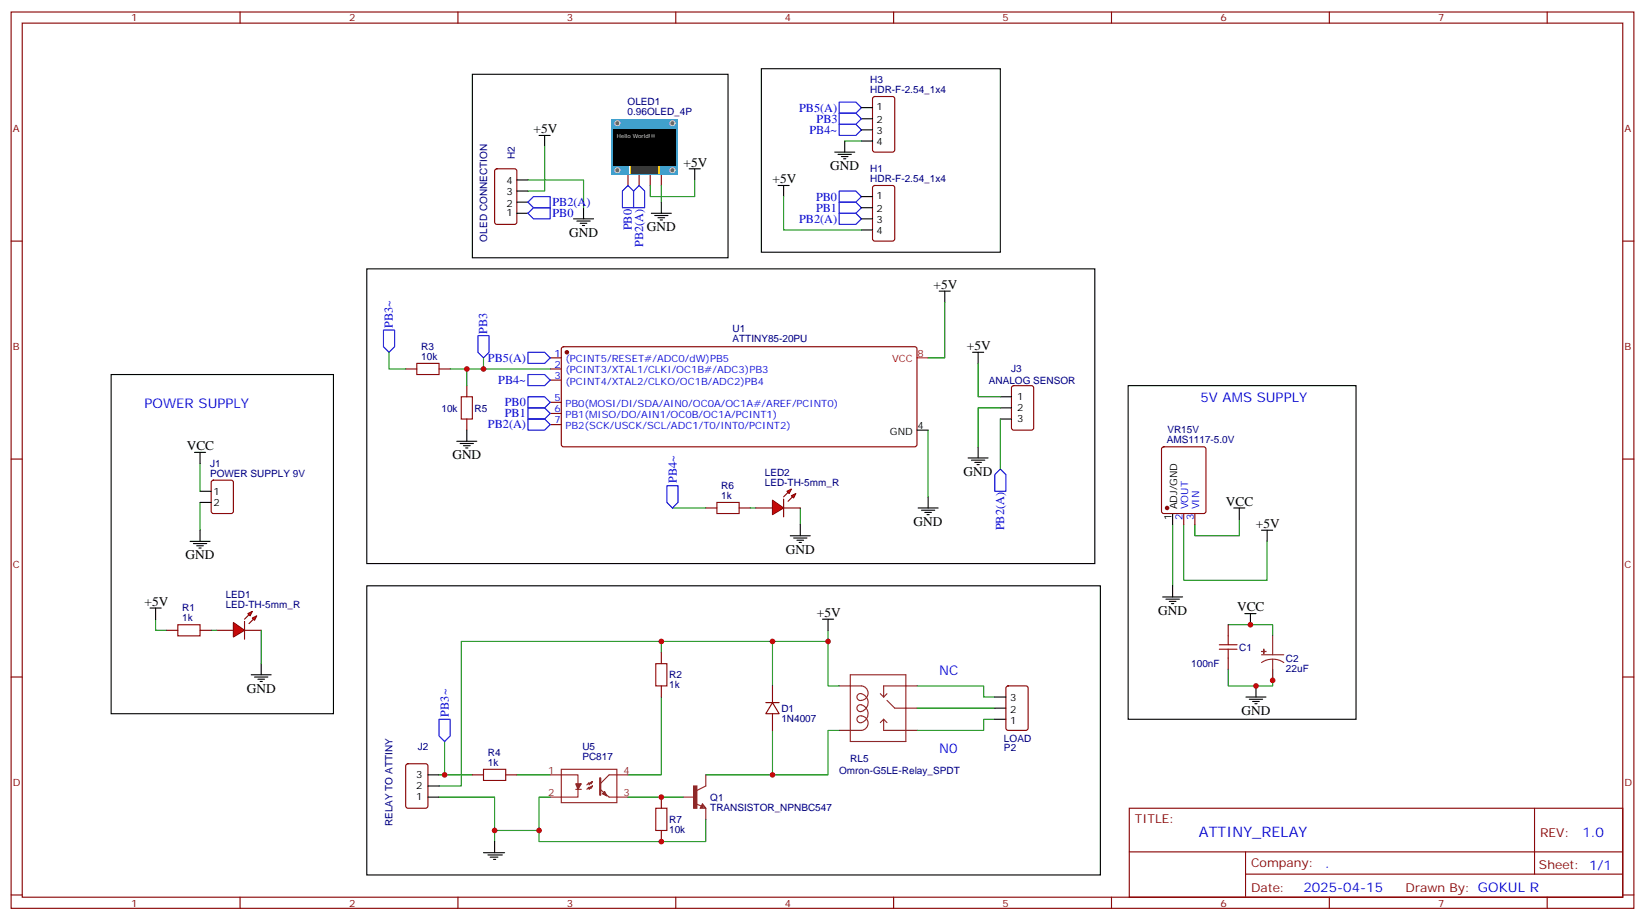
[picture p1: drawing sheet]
<svg xmlns="http://www.w3.org/2000/svg" width="522mm" height="292mm" viewBox="0 0 522 292" stroke-linecap="round" stroke-linejoin="round" font-family="sans-serif">
<g fill="none" stroke="#870000" stroke-width=".35">
<path d="M3.5 3.8h515.1v284.3h-515.1zM7.1 7.3h508v277.3h-508zM76.2 3.8v3.5M145.3 3.8v3.5M214.5 3.8v3.5M283.6 3.8v3.5M352.8 3.8v3.5M421.9 3.8v3.5M491.1 3.8v3.5M3.5 76.5h3.6M515.1 76.5h3.5M174.6 113.5h3.6"/>
<path d="M174.6 117.1h3.6M178.4 110.2l.5-.2 111.7 .1 .4 .6v30.6l-.7 .4h-111.7l-.4-.7v-30.3zM174.6 120.6h3.6M174.6 127.6h3.6M174.6 131.2h3.6M174.6 134.7h3.6M3.5 145.6h3.6M67.3 152.5l.4-.2h5.7l.6 .5 .1 9.4-.5 .7h-5.9l-.6-.4-.1-9.5zM515.1 145.6h3.5M3.5 214.8h3.6M515.1 214.8h3.5M358.4 256.4h156.7v28.2h-156.7z"/>
<path d="M487 256.4l.1 20.9M358.5 270.2h156.4M395.3 277.3h119.6M395.3 270.2v14.2M3.5 283.9h3.6M76.2 284.6v3.5M145.3 284.6v3.5M214.5 284.6v3.5M283.6 284.6v3.5M352.8 284.6v3.5M421.9 284.6v3.5M491.1 284.6v3.5"/>
<path d="M515.1 283.9h3.5"/>
</g>
<circle cx="179.9" cy="111.8" r=".53" fill="#870000" stroke="#870000" stroke-width=".35"/>
<g fill="none" stroke="#000" stroke-width=".35">
<path d="M298.1 92.4h3.5M299.9 92.4v3.5M291 136.5h3.6M63.5 155.9h3.5M63.5 159.4h3.5M294.6 157.6v3.5M60.3 171.7h6.4M61.4 172.4h4.2M62.4 173.1h2.2M63.1 173.8h.8M63.5 168.2v3.5M291.4 161.1h6.3"/>
<path d="M292.5 161.9h4.2M293.5 162.6h2.1M294.2 163.3h.7"/>
</g>
<path d="M291 113.5h3.6" fill="none" stroke="#f00" stroke-width=".35"/>
<path d="M294.6 136.5v21.1M63.5 147v8.9M63.5 159.4v8.8" fill="none" stroke="#008700" stroke-width=".35"/>
<g fill="#f00" stroke="#870000" stroke-width=".35">
<path d="M74.1 197.5l3.5 2.5-3.5 2.1z"/>
<path d="M77.6 197.1v5.7z"/>
</g>
<g fill="#870000" stroke="#870000" stroke-width=".35">
<path d="M77.6 196.4l1.4-1.4z"/>
<path d="M79 197.8l1.4-1.4z"/>
</g>
<g fill="#f00" stroke="#870000" stroke-width=".35">
<path d="M78.7 194.7l1.4-.7-.7 1.4z"/>
<path d="M80.1 196.1l1.4-.7-.7 1.4z"/>
</g>
<g fill="none" stroke="#870000" stroke-width=".35">
<path d="M199.3 55.3v3.5M202.8 55.3v3.5M206.4 55.3v3.5M209.9 55.3v3.5M368.9 142l.5-.3h12.7l.6 .5 .1 20-.5 .7h-12.9l-.7-.4v-20zM375.7 162.9v3.5M379.2 162.9v3.5M52.9 200h3.5M63.5 200h3.5M68.8 200h5.3M77.6 200h5.3M389.8 198.2v3.5"/>
<path d="M209.9 207v3.5M209.9 217.6v3.5M319.5 217.8l.5-.2h5.6l.7 .4v13l-.4 .6-5.9 .1-.7-.5v-12.9zM389.8 208.8v3.5M149.9 245.8h3.6M160.5 245.8h3.5"/>
</g>
<path d="M266.3 39.4h5.3l1.8 1.8-1.8 1.8h-5.3zM266.3 32.4h5.3l1.8 1.7-1.8 1.8h-5.3zM266.3 67.7h5.3l1.8 1.7-1.8 1.8h-5.3zM266.3 64.1h5.3l1.8 1.8-1.8 1.8h-5.3zM266.3 60.6h5.3l1.8 1.8-1.8 1.7h-5.3zM167.6 111.8h5.3l1.7 1.7-1.7 1.8h-5.3zM167.6 118.8h5.3l1.7 1.8-1.7 1.7h-5.3zM167.6 125.9h5.3l1.7 1.7-1.7 1.8h-5.3zM167.6 129.4h5.3l1.7 1.8-1.7 1.7h-5.3zM167.6 132.9h5.3l1.7 1.8-1.7 1.8h-5.3z" fill="none" stroke="#00f" stroke-width=".35"/>
<g fill="none" stroke="#008700" stroke-width=".35">
<path d="M372.2 166.4v19.4M375.7 166.4v17.7h26.5v-12.4M393.3 164.7v5.3h-14.1v-3.6M49.4 196.4v3.6h3.5M67 200h1.8M82.9 200v10.5M262.8 200v17.6h3.5M389.8 198.2h14.1v3.5M209.9 203.5h-63.5v45.8h-7.1M245.2 203.5v14.1M262.8 203.5h-52.9v3.5M291 217.6h21.2v3.5h3.5"/>
<path d="M389.8 212.3v5.3h14.1v-5.3M209.9 221.1v24.7h-10.6M245.2 231.7v14.1M266.3 231.7h-3.5v14.1h-38.8M291 224.6h24.7M315.7 228.2h-3.5v3.5h-21.2M139.3 252.9h17.7v14.1M139.3 245.8h10.6M164 245.8h10.6M174.6 252.9h-3.5v14.1h52.9v-7.1M199.3 252.9h17.7M157 263.5h14.1"/>
</g>
<g fill="none" stroke="#000" stroke-width=".35">
<path d="M241.7 21.8h75.8v58.2h-75.8zM116.4 85.3h231.1v93.5h-231.1zM35.3 118.8h70.5v107.6h-70.5zM358.1 122.3h72.3v105.9h-72.3zM372.2 162.9v3.5M400.4 168.2h3.5M402.2 168.2v3.5M369 189.4h6.4M370.1 190.1h4.2M371.1 190.8h2.1M371.8 191.5h.7M372.2 185.8v3.6"/>
<path d="M79.7 214.1h6.4M80.8 214.8h4.2M81.8 215.5h2.2M82.5 216.2h.8M82.9 210.5v3.6M398.6 217.6v3.5M315.7 221.1h3.6M315.7 224.6h3.6M315.7 228.2h3.6M395.5 221.1h6.3M396.5 221.8h4.3M397.6 222.5h2.1"/>
<path d="M398.3 223.2h.7M153.5 270.5h6.7M154.9 271.2h4.6M155.6 271.9h2.4M156.6 272.6h.7M157 267v3.5"/>
</g>
<circle cx="370.4" cy="161.1" r=".53" fill="#870000" stroke="#870000" stroke-width=".35"/>
<path d="M56.4 198.2h7.1v3.5h-7.1zM208.1 210.5h3.6v7.1h-3.6zM387 204.5h5.6M387 206h5.6M389.8 201.7v2.8M389.8 206v2.8M153.5 244.1h7v3.5h-7z" fill="none" stroke="#a10000" stroke-width=".35"/>
<g fill="#8c2424" stroke="#8c2424" stroke-width=".35">
<path d="M401.1 206v1.4z"/>
<path d="M400.4 206.7h1.4z"/>
<path d="M190.5 250.4l2.8 2.5z"/>
<path d="M182.7 248.6h1.8l-1.1 1.8z"/>
<path d="M191.9 251.1l.7 1.4-1.4-.7z"/>
</g>
<g fill="none" stroke="#8c2424" stroke-width=".35">
<path d="M266.3 217.6h7.1a2.29 2.29 0 0 1 2.1 2.8 2.29 2.29 0 0 1-3 1.6 1.14 1.14 0 0 1-.3-1.6 1.14 1.14 0 0 1 1.7-.2 2.86 2.86 0 0 1 1.6 3.2 2.86 2.86 0 0 1-2.7 2.3 1.13 1.13 0 0 1-.7-1.6 1.13 1.13 0 0 1 1.8-.3 2.87 2.87 0 0 1 1.6 3.1 2.87 2.87 0 0 1-2.7 2.3 1.18 1.18 0 0 1-.6-1.7 1.18 1.18 0 0 1 1.7-.3 2.3 2.3 0 0 1 1.6 2.5 2.3 2.3 0 0 1-2.1 2h-7.1M269.9 214.1h17.6v21.1h-17.6zM291 217.6h-10.5v3.5M400.4 207.7h7.1M403.9 209.1l-1.8 .3-1.7 .8M403.9 209.1l1.9 .3 1.7 .8M403.9 201.7v6M403.9 209.1v6.7M279.4 220.1l1.1 1M280.5 228.2v3.5h10.5M280.5 228.2l1 1M280.5 228.2l-1.1 1"/>
<path d="M281.5 222.2l2.5 2.4h7M281.5 220.1l-1 1M174.6 245.8h8.8v2.8M178.2 244.1h17.6v10.5h-17.6zM182.7 250.4h1.8M183.4 250.4v2.5h-8.8M187.3 248.3l.7-.4-.3 .7zM188 247.9l-1 1.1v-.7l-.7 .7M188 249.3l-.3 .7-.4-.3 .7-.4-1 1.1v-.7l-.7 .7M193.3 252.9h6M199.3 245.8h-6l-2.8 2.8"/>
</g>
<path d="M190.5 246.9v5.3" fill="none" stroke="#8c2424" stroke-width=".71"/>
<path d="M194 37.7h21.2v17.6h-21.2z" fill="#39f"/>
<g fill="#666" stroke="#ccc" stroke-width=".35">
<circle cx="195.9" cy="54" r=".81"/>
<circle cx="213.4" cy="54" r=".81"/>
<circle cx="195.9" cy="39.1" r=".81"/>
<circle cx="213.4" cy="39.1" r=".81"/>
</g>
<path d="M199.8 52.5h9.6v2.8h-9.6z" fill="#fff"/>
<g fill="#fc0">
<path d="M199.9 52.5h.5v2.8h-.5z"/>
<path d="M208.8 52.5h.5v2.8h-.5z"/>
</g>
<path d="M200.5 52.5h8.3v2.8h-8.3z" fill="#333"/>
<path d="M194.7 40.9h19.8v11.6h-19.8z" fill="#000"/>
<path d="M199.3 58.8l1.8 1.8v5.3h-3.5v-5.3zM202.8 58.8l1.8 1.8v5.3h-3.5v-5.3zM167.6 64.1l1.7-1.7h5.3v3.5h-5.3zM167.6 67.7l1.7-1.8h5.3v3.5h-5.3zM121.7 104.7h3.5v5.3l-1.7 1.8-1.8-1.8zM139.3 228.2h3.6v5.3l-1.8 1.7-1.8-1.7z" fill="none" stroke="#00f" stroke-width=".35"/>
<g fill="none" stroke="#000" stroke-width=".35">
<path d="M149.9 23.6h81.2v58.2h-81.2zM273.4 34.1h3.5M273.4 37.7h3.5M164 57.1h3.6M171.1 43h3.5M172.9 43v3.5M218.7 53.6h3.5M220.5 53.6v3.5M246.9 58.8h3.6M248.7 58.8v3.6M264.9 48.3h6.4M266 49h4.2"/>
<path d="M267.1 49.7h2.1M267.8 50.4h.7M268.1 44.7v3.6M273.4 41.2h3.5M273.4 44.7h3.5M164 67.7h3.6M164 64.1h3.6M164 60.6h3.6M182 69.4h6.4M183.1 70.1h4.2M184.1 70.8h2.2M184.9 71.5h.7"/>
<path d="M185.2 65.9v3.5M206.7 67.7h6.4M207.8 68.4h4.2M208.8 69.1h2.2M209.5 69.8h.8M209.9 64.1v3.6M273.4 62.4h3.5M273.4 65.9h3.5M273.4 69.4h3.5M273.4 73h3.5M145 140h6.3M148.2 136.5v3.5"/>
<path d="M61.7 143.5h3.6M63.5 143.5v3.5M146 140.7h4.3M147.1 141.4h2.1M147.8 142.1h.7M250.8 170h6.4M251.9 170.7h4.2M252.9 171.4h2.2M253.6 172.1h.8M254 166.4v3.6M391.6 161.1h3.5M393.3 161.1v3.6"/>
<path d="M47.6 192.9h3.6M49.4 192.9v3.5M116.4 185.8h232.8v91.8h-232.8zM261.1 196.4h3.5M262.8 196.4v3.6M395.1 194.7h3.5M396.9 194.7v3.5M135.8 245.8h3.5M135.8 252.9h3.5M135.8 249.3h3.5"/>
</g>
<g fill="none" stroke="#008700" stroke-width=".35">
<path d="M167.6 57.1h17.6v8.8M172.9 46.5v14.1h-5.3M209.9 58.8v5.3M220.5 57.1v5.3h-14.1v-3.6M268.1 44.7h5.3M248.7 62.4v10.6h24.7M123.5 111.8v5.3h5.3M142.9 117.1h31.7M148.2 117.1v5.2M213.4 161.1h10.6M238.1 161.1h1.8M254 161.1v5.3"/>
<path d="M141.1 235.2v10.6"/>
</g>
<path d="M277.2 30.8l.4-.2h5.7l.6 .5 .1 16.5-.5 .6-5.9 .1-.6-.5-.1-16.5zM157.2 53.8l.5-.2h5.6l.7 .4v16.5l-.4 .6-5.9 .1-.7-.5v-16.4zM277.2 59l.4-.2h5.7l.6 .5 .1 16.5-.5 .6-5.9 .1-.6-.5-.1-16.5zM128.8 117.1h3.5M139.3 117.1h3.6M148.2 122.3v3.6M148.2 132.9v3.6M224 161.1h3.5M234.6 161.1h3.5M129 242.5l.5-.2h5.6l.7 .4v13l-.4 .6-5.9 .1-.7-.5v-12.9z" fill="none" stroke="#870000" stroke-width=".35"/>
<path d="M217 252.9h3.5M220.8 255l1.8 .7M223 255l1 1.4h-1.8zM223 255.3l.7 .7h-1.1zM223 255.7v.3M224 245.8v3.5l-2.8 1.5M224 256.4v3.5" fill="none" stroke="#8c2424" stroke-width=".35"/>
<path d="M220.1 249.3h1.1v7.1h-1.1z" fill="#8c2424" stroke="#8c2424" stroke-width=".35"/>
<path d="M132.3 115.3h7v3.5h-7zM146.4 125.9h3.5v7h-3.5zM227.5 159.4h7.1v3.5h-7.1z" fill="none" stroke="#a10000" stroke-width=".35"/>
<g fill="#f00" stroke="#870000" stroke-width=".35">
<path d="M245.2 158.7l3.5 2.4-3.5 2.2z"/>
<path d="M248.7 158.3v5.7z"/>
</g>
<g fill="#870000" stroke="#870000" stroke-width=".35">
<path d="M250.1 156.2l-1.4 1.4z"/>
<path d="M250.1 159l1.4-1.4z"/>
</g>
<g fill="#f00" stroke="#870000" stroke-width=".35">
<path d="M249.8 155.9l1.4-.7-.7 1.4z"/>
<path d="M251.2 157.3l1.4-.7-.7 1.4z"/>
</g>
<path d="M321.3 122.5l.4-.2h5.7l.6 .5 .1 12.9-.5 .7-5.9 .1-.6-.5-.1-13zM239.9 161.1h5.3M248.7 161.1h5.3M245.2 217.6v5.3M243.1 222.9h4.2M245.2 222.9l2.1 3.5h-4.2zM245.2 226.4v5.3M209.9 252.9v3.5M209.9 263.5v3.5" fill="none" stroke="#870000" stroke-width=".35"/>
<path d="M266.3 35.9h5.3l1.8 1.8-1.8 1.7h-5.3zM151.7 106.5h3.5v5.3l-1.7 1.7-1.8-1.7zM211.7 154.1h3.5v5.3l-1.8 1.7-1.7-1.7zM317.5 148.8l1.8 1.8v5.3h-3.6v-5.3z" fill="none" stroke="#00f" stroke-width=".35"/>
<path d="M308.7 111.8h3.5M310.4 111.8v3.5M317.5 132.9h3.5M317.5 125.9h3.5M317.5 129.4h3.5M307.3 145.3h6.3M308.3 146h4.3M309.4 146.7h2.1M310.1 147.4h.7M310.4 141.7v3.6" fill="none" stroke="#000" stroke-width=".35"/>
<path d="M299.9 95.9v17.6h-5.3M153.5 113.5v3.6M310.4 115.3v10.6h7.1M317.5 129.4h-7.1v12.3M317.5 132.9v15.9" fill="none" stroke="#008700" stroke-width=".35"/>
<path d="M208.1 256.4h3.6v7.1h-3.6z" fill="none" stroke="#a10000" stroke-width=".35"/>
<g fill="#c00">
<circle cx="398.6" cy="217.6" r=".88"/>
<circle cx="403.9" cy="215.8" r=".88"/>
<circle cx="209.9" cy="203.5" r=".88"/>
<circle cx="157" cy="263.5" r=".88"/>
<circle cx="171.1" cy="263.5" r=".88"/>
<circle cx="245.2" cy="203.5" r=".88"/>
<circle cx="245.2" cy="245.8" r=".88"/>
<circle cx="262.8" cy="203.5" r=".88"/>
<circle cx="141.1" cy="245.8" r=".88"/>
<circle cx="148.2" cy="117.1" r=".88"/>
<circle cx="396.9" cy="198.2" r=".88"/>
<circle cx="153.5" cy="117.1" r=".88"/>
<circle cx="209.9" cy="252.9" r=".88"/>
<circle cx="209.9" cy="267" r=".88"/>
</g>
<text font-size="4.6" fill="#00f" x="380.5" y="265.4">ATTINY_RELAY</text>
<g font-size="4.2">
<text x="169.3" y="42.3">+5V</text>
<text x="217" y="52.8">+5V</text>
<text x="263.5" y="53.9">GND</text>
<text x="245.2" y="58.1">+5V</text>
<text x="180.6" y="75.1">GND</text>
<text x="205.3" y="73.3">GND</text>
<text x="296.3" y="91.7">+5V</text>
<text x="306.9" y="111.1">+5V</text>
<text x="59.3" y="142.8">VCC</text>
<text x="143.6" y="145.6">GND</text>
<text x="305.9" y="150.9">GND</text>
<text x="389.1" y="160.4">VCC</text>
<text x="290" y="166.8">GND</text>
<text x="398.6" y="167.5">+5V</text>
<text x="58.9" y="177.4">GND</text>
<text x="249.4" y="175.6">GND</text>
<text x="45.9" y="192.2">+5V</text>
<text x="259.3" y="195.7">+5V</text>
<text x="367.6" y="195">GND</text>
<text x="392.6" y="194">VCC</text>
<text x="78.3" y="219.7">GND</text>
<text x="394.1" y="226.8">GND</text>
</g>
<g font-size="4.2" fill="#00f">
<text x="45.9" y="129.4">POWER SUPPLY</text>
<text x="381" y="127.6">5V AMS SUPPLY</text>
<text x="298.1" y="214.1">NC</text>
<text x="298.1" y="238.8">N0</text>
<text x="502.2" y="265.7">1.0</text>
<text x="420.6" y="275.2">.</text>
<text x="413.7" y="283">2025-04-15</text>
</g>
<g font-size="3.9" fill="#00f">
<text x="253.7" y="35.4">PB5(A)</text>
<text x="259.2" y="38.9">PB3</text>
<text x="256.9" y="42.4">PB4~</text>
<text x="175.3" y="65.4">PB2(A)</text>
<text x="259" y="63.6">PB0</text>
<text x="175.3" y="68.9">PB0</text>
<text x="253.7" y="70.7">PB2(A)</text>
<text x="259" y="67.1">PB1</text>
<text x="200.6" y="73.1" transform="rotate(-90 200.6 73.1)">PB0</text>
<text x="204.1" y="78.3" transform="rotate(-90 204.1 78.3)">PB2(A)</text>
<text x="124.7" y="104" transform="rotate(-90 124.7 104)">PB3~</text>
<text x="154.7" y="105.8" transform="rotate(-90 154.7 105.8)">PB3</text>
<text x="154.9" y="114.7">PB5(A)</text>
<text x="158.1" y="121.8">PB4~</text>
<text x="160.2" y="128.9">PB0</text>
<text x="154.9" y="135.9">PB2(A)</text>
<text x="160.2" y="132.4">PB1</text>
<text x="214.8" y="153.2" transform="rotate(-90 214.8 153.2)">PB4~</text>
<text x="318.7" y="168.3" transform="rotate(-90 318.7 168.3)">PB2(A)</text>
<text x="142.5" y="227.3" transform="rotate(-90 142.5 227.3)">PB3~</text>
</g>
<g font-size="3.9" fill="#800">
<text x="360.2" y="261">TITLE:</text>
<text x="488.8" y="265.7">REV:</text>
<text x="397.1" y="275.2">Company:</text>
<text x="488.5" y="275.8">Sheet: 1/1</text>
<text x="397.1" y="282.9">Date:</text>
<text x="446.1" y="282.9">Drawn By: GOKUL R</text>
</g>
<g font-size="3.2" fill="#800">
<text x="41.6" y="6.8">1</text>
<text x="110.8" y="6.8">2</text>
<text x="179.9" y="6.8">3</text>
<text x="249.1" y="6.8">4</text>
<text x="318.2" y="6.8">5</text>
<text x="387.3" y="6.8">6</text>
<text x="456.5" y="6.8">7</text>
<text x="4.1" y="41.9">A</text>
<text x="515.6" y="41.9">A</text>
<text x="4.1" y="111.1">B</text>
<text x="515.6" y="111.1">B</text>
<text x="4.1" y="180.2">C</text>
<text x="515.6" y="180.2">C</text>
<text x="4.1" y="249.3">D</text>
<text x="515.6" y="249.3">D</text>
<text x="41.6" y="287.6">1</text>
<text x="110.8" y="287.6">2</text>
<text x="179.9" y="287.6">3</text>
<text x="249.1" y="287.6">4</text>
<text x="318.2" y="287.6">5</text>
<text x="387.3" y="287.6">6</text>
<text x="456.5" y="287.6">7</text>
</g>
<g font-size="3.2" fill="#000080">
<text x="276.2" y="29.6">HDR-F-2.54_1x4</text>
<text x="276.2" y="26.4">H3</text>
<text x="199.2" y="33.4">OLED1</text>
<text x="199.2" y="36.6">0.96OLED_4P</text>
<text x="163.4" y="50.4" transform="rotate(-90 163.4 50.4)">H2</text>
<text x="276.2" y="57.8">HDR-F-2.54_1x4</text>
<text x="276.2" y="54.7">H1</text>
<text x="154.6" y="76.6" transform="rotate(-90 154.6 76.6)">OLED CONNECTION</text>
<text x="232.5" y="105.4">U1</text>
<text x="133.7" y="111">R3</text>
<text x="232.5" y="108.5">ATTINY85-20PU</text>
<text x="133.7" y="114.2">10k</text>
<text x="320.9" y="117.9">J3</text>
<text x="313.8" y="121.7">ANALOG SENSOR</text>
<text x="140.1" y="130.6">10k</text>
<text x="150.6" y="130.6">R5</text>
<text x="370.5" y="137.5">VR15V</text>
<text x="370.3" y="140.7">AMS1117-5.0V</text>
<text x="66.7" y="148.1">J1</text>
<text x="66.7" y="151.3">POWER SUPPLY 9V</text>
<text x="228.9" y="155.2">R6</text>
<text x="242.8" y="154.1">LED-TH-5mm_R</text>
<text x="242.8" y="151">LED2</text>
<text x="228.9" y="158.3">1k</text>
<text x="71.7" y="189.8">LED1</text>
<text x="57.8" y="197.1">1k</text>
<text x="57.8" y="194">R1</text>
<text x="71.7" y="192.9">LED-TH-5mm_R</text>
<text x="393.3" y="206.4">C1</text>
<text x="408.2" y="209.9">C2</text>
<text x="212.4" y="215.2">R2</text>
<text x="378.1" y="211.7">100nF</text>
<text x="408.2" y="213.1">22uF</text>
<text x="212.4" y="218.4">1k</text>
<text x="248" y="225.8">D1</text>
<text x="248" y="228.9">1N4007</text>
<text x="132.7" y="238">J2</text>
<text x="154.9" y="239.8">R4</text>
<text x="184.9" y="238.1">U5</text>
<text x="318.7" y="235.2">LOAD</text>
<text x="318.7" y="238.4">P2</text>
<text x="154.9" y="243">1k</text>
<text x="184.9" y="241.2">PC817</text>
<text x="266.3" y="245.6">Omron-G5LE-Relay_SPDT</text>
<text x="269.9" y="241.8">RL5</text>
<text x="225.4" y="257.2">TRANSISTOR_NPNBC547</text>
<text x="225.4" y="254">Q1</text>
<text x="124.6" y="262.2" transform="rotate(-90 124.6 262.2)">RELAY TO ATTINY</text>
<text x="212.4" y="261.1">R7</text>
<text x="212.4" y="264.2">10k</text>
</g>
<g font-size="3.2">
<text x="278.2" y="34.9">1</text>
<text x="278.2" y="39.1">2</text>
<text x="278.2" y="42.6">3</text>
<text x="278.2" y="46.1">4</text>
<text x="160.7" y="58.5">4</text>
<text x="160.7" y="65.5">2</text>
<text x="160.7" y="62">3</text>
<text x="278.2" y="63.1">1</text>
<text x="160.7" y="68.4">1</text>
<text x="278.2" y="67.3">2</text>
<text x="278.2" y="70.8">3</text>
<text x="278.2" y="74.4">4</text>
<text x="322.8" y="126.9">1</text>
<text x="322.8" y="130.5">2</text>
<text x="282.5" y="137.9">GND</text>
<text x="291.2" y="136.1">4</text>
<text x="322.8" y="134">3</text>
<text x="67.7" y="156.9">1</text>
<text x="67.7" y="160.4">2</text>
<text x="373.6" y="161.6" transform="rotate(-90 373.6 161.6)">ADJ/GND</text>
<text x="371.8" y="165.1" transform="rotate(-90 371.8 165.1)">1</text>
<text x="320.6" y="226.1">2</text>
<text x="320.6" y="222.5">3</text>
<text x="320.6" y="229.6">1</text>
<text x="132" y="246.9">3</text>
<text x="132" y="250.4">2</text>
<text x="132" y="253.9">1</text>
</g>
<g font-size="3.2" fill="#00f">
<text x="176" y="113.2">1</text>
<text x="176" y="116.7">2</text>
<text x="179.5" y="114.9">(PCINT5/RESET#/ADC0/dW)PB5</text>
<text x="179.5" y="118.5">(PCINT3/XTAL1/CLKI/OC1B#/ADC3)PB3</text>
<text x="176" y="120.2">3</text>
<text x="179.5" y="122">(PCINT4/XTAL2/CLKO/OC1B/ADC2)PB4</text>
<text x="176" y="127.3">5</text>
<text x="176" y="130.8">6</text>
<text x="179.5" y="129">PB0(MOSI/DI/SDA/AIN0/OC0A/OC1A#/AREF/PCINT0)</text>
<text x="176" y="134.3">7</text>
<text x="179.5" y="132.6">PB1(MISO/DO/AIN1/OC0B/OC1A/PCINT1)</text>
<text x="179.5" y="136.1">PB2(SCK/USCK/SCL/ADC1/T0/INT0/PCINT2)</text>
<text x="377.1" y="161.6" transform="rotate(-90 377.1 161.6)">VOUT</text>
<text x="380.6" y="161.6" transform="rotate(-90 380.6 161.6)">VIN</text>
<text x="375.4" y="165.1" transform="rotate(-90 375.4 165.1)">2</text>
<text x="378.9" y="165.1" transform="rotate(-90 378.9 165.1)">3</text>
</g>
<g font-size="3.2" fill="#f00">
<text x="291.2" y="113.2">8</text>
<text x="283.1" y="114.9">VCC</text>
</g>
<g font-size="3.2" fill="#8d2323">
<text x="174" y="245.5">1</text>
<text x="197.9" y="245.5">4</text>
<text x="174" y="252.5">2</text>
<text x="197.9" y="252.5">3</text>
</g>
<text font-size="1.8" fill="#fff" x="195.8" y="43.7">Hello World!!!</text>
</svg>
